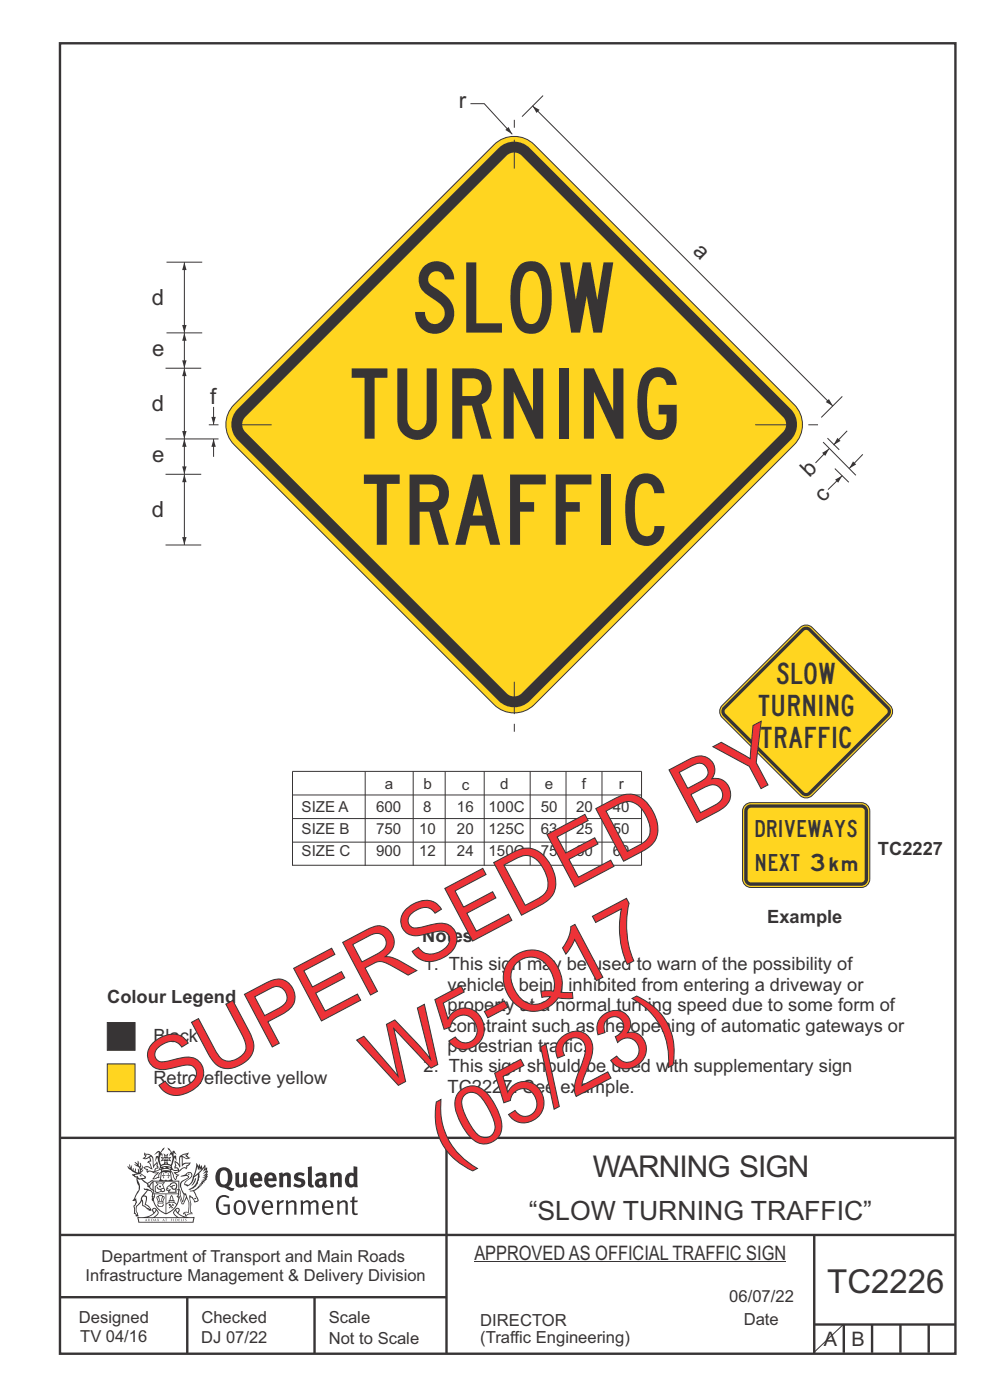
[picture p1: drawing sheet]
<svg xmlns="http://www.w3.org/2000/svg" width="210mm" height="297mm" viewBox="0 0 210 297" stroke-linecap="round" stroke-linejoin="round" font-family="sans-serif">
<g fill="none" stroke="#373435" stroke-width=".51">
<path d="M12.7 9.2h190v278h-190zM12.7 241.4h190M94.7 241.4v45.8M12.7 262h190M12.7 275.2h82M39.7 275.2v12M66.7 275.2v12M172.7 262.2v25M172.7 281h30M179 281v6M185 281v6M191 281v6"/>
<path d="M197 281v6"/>
</g>
<g fill="#373435">
<path d="M47 248.4a2.55 2.55 0 0 0 0 2.7l.3 .2a.81 .81 0 0 0 1-1v-.5a1.04 1.04 0 0 0-1.1-1.5zM46.3 248.1a1.82 1.82 0 0 1 2.1-.2 1.82 1.82 0 0 1 .9 1.8 2.29 2.29 0 0 1-.8 2l.7 .3h.5l-.2 .6a2.87 2.87 0 0 1-2-.7 2.12 2.12 0 0 1-1.7-3.1z" fill-rule="evenodd"/>
<path d="M49.9 248.9l.8-.2v2a.46 .46 0 0 0 .3 .6 .46 .46 0 0 0 .6-.3v-2.1l.7-.2v2.4l.2 .5-.5 .3-.3-.3a1.02 1.02 0 0 1-1.2 .3 1.02 1.02 0 0 1-.6-1.1z" fill-rule="evenodd"/>
<path d="M54 249.5l-.1 .5h.9a.49 .49 0 0 0-.2-.6 .49 .49 0 0 0-.6 .1zM53.4 249.1a1.34 1.34 0 0 1 1.6-.2 1.34 1.34 0 0 1 .6 1.5v.2h-1.7a.77 .77 0 0 0 .5 .8 .77 .77 0 0 0 .9-.4l.3 .5a1.59 1.59 0 0 1-2 .2 1.59 1.59 0 0 1-.5-2.1z" fill-rule="evenodd"/>
<path d="M57 249.5l-.1 .5h1a.49 .49 0 0 0-.2-.6 .49 .49 0 0 0-.7 .1zM56.4 249.1a1.34 1.34 0 0 1 1.6-.2 1.34 1.34 0 0 1 .7 1.5v.2h-1.8a.77 .77 0 0 0 .5 .8 .77 .77 0 0 0 .9-.4l.4 .5a1.59 1.59 0 0 1-2.1 .2 1.59 1.59 0 0 1-.5-2.1z" fill-rule="evenodd"/>
<path d="M59.2 248.9l.7-.2 .1 .4a.95 .95 0 0 1 1-.3 .95 .95 0 0 1 .7 .8v2.3h-.8v-2.3a.46 .46 0 0 0-.8 .1v2.2h-.8z" fill-rule="evenodd"/>
<path d="M62.6 249.1a1.75 1.75 0 0 1 2-.1l-.2 .5-.6-.2a.43 .43 0 0 0-.6 .3l.4 .3a1.04 1.04 0 0 1 1.2 1.1 1.04 1.04 0 0 1-1.4 1l-1.2-.4 .3-.6 1 .4 .4-.4a.88 .88 0 0 0-1-.5l-.4-.2-.1-.4z" fill-rule="evenodd"/>
<path d="M65.3 247.6l.8-.2 .1 3.8 .3 .2 .1 .4a.88 .88 0 0 1-1 0 .88 .88 0 0 1-.3-1z" fill-rule="evenodd"/>
<path d="M67.8 250.6a.43 .43 0 0 0-.1 .7 .43 .43 0 0 0 .7-.1v-.7zM66.8 249.1a1.7 1.7 0 0 1 2.4 .1v1.9l.3 .4-.4 .5-.5-.4a1.03 1.03 0 0 1-1.7-.1 1.03 1.03 0 0 1 .8-1.5h.7v-.4a.8 .8 0 0 0-1.2 .1z" fill-rule="evenodd"/>
<path d="M70 248.9l.7-.2 .1 .4a.95 .95 0 0 1 1-.3 .95 .95 0 0 1 .7 .8v2.3h-.8v-2.3a.46 .46 0 0 0-.8 .1v2.2h-.8z" fill-rule="evenodd"/>
<path d="M74.3 249.5a1.48 1.48 0 0 0 0 1.7h.5l.2-.1v-1.5l-.3-.2zM75 247.4l.8 .1 .1 4.4h-.7l-.1-.2a1.26 1.26 0 0 1-1.4 0 1.26 1.26 0 0 1-.5-1.3 1.29 1.29 0 0 1 .4-1.4 1.29 1.29 0 0 1 1.4-.1z" fill-rule="evenodd"/>
<path d="M46.4 253.9a1.72 1.72 0 0 1 2.3 0l-.3 .3a1.24 1.24 0 0 0-1.4-.2 1.24 1.24 0 0 0-.6 1.4 1.49 1.49 0 0 0 1.2 1.9l.7-.1v-1.3h-.8l-.1-.4h1.3v1.9a1.93 1.93 0 0 1-2.2 0 1.93 1.93 0 0 1-.7-2.2l.2-.8z" fill-rule="evenodd"/>
<path d="M50.4 255.1a1.65 1.65 0 0 0 .2 2.2 .99 .99 0 0 0 1-1.4 .78 .78 0 0 0-.4-.8 .78 .78 0 0 0-.8 0zM50 254.9a1.33 1.33 0 0 1 1.6-.1 1.33 1.33 0 0 1 .5 1.4 1.31 1.31 0 0 1-1.3 1.6 1.31 1.31 0 0 1-1.2-1.6v-.6z" fill-rule="evenodd"/>
<path d="M52.5 254.7l.4-.1 .9 2.6 .8-2.5h.5l-1.1 3h-.5z" fill-rule="evenodd"/>
<path d="M56.3 255.2l-.2 .7h1.3a.7 .7 0 0 0-.3-.8 .7 .7 0 0 0-.8 .1zM55.9 255a1.22 1.22 0 0 1 1.5-.2 1.22 1.22 0 0 1 .5 1.5h-1.8a.93 .93 0 0 0 .5 1 .93 .93 0 0 0 1.1-.2l.2 .3a1.43 1.43 0 0 1-1.8 .1 1.43 1.43 0 0 1-.6-1.7z" fill-rule="evenodd"/>
<path d="M58.7 254.7l.4-.1 .1 .5 .4-.4 .6-.1-.2 .5a.66 .66 0 0 0-.8 .7v1.9h-.4z" fill-rule="evenodd"/>
<path d="M60.6 254.7l.4-.1 .1 .5a.94 .94 0 0 1 1-.5 .94 .94 0 0 1 .8 .8v2.3h-.5l-.1-2.5a.81 .81 0 0 0-1.2 .3v2.2h-.4z" fill-rule="evenodd"/>
<path d="M63.7 254.7l.5-.1 .1 .5 .4-.3a.78 .78 0 0 1 1.1 .3 .9 .9 0 0 1 1-.5 .9 .9 0 0 1 .8 .8v2.3h-.5l-.1-2.5a.67 .67 0 0 0-1.1 .3v2.2h-.5v-2.4l-.4-.3-.7 .4v2.3h-.5z" fill-rule="evenodd"/>
<path d="M69 255.2l-.1 .7h1.3a.7 .7 0 0 0-.3-.8 .7 .7 0 0 0-.9 .1zM68.7 255a1.22 1.22 0 0 1 1.5-.2 1.22 1.22 0 0 1 .5 1.5h-1.8a.93 .93 0 0 0 .4 1 .93 .93 0 0 0 1.2-.2l.1 .3a1.44 1.44 0 0 1-1.7 .1 1.44 1.44 0 0 1-.6-1.7z" fill-rule="evenodd"/>
<path d="M71.4 254.7l.5-.1 .1 .5a.94 .94 0 0 1 1-.5 .94 .94 0 0 1 .8 .8v2.3h-.5l-.1-2.5a.81 .81 0 0 0-1.2 .3v2.2h-.4z" fill-rule="evenodd"/>
<path d="M74.7 253.9l.5-.1v.9h.7l-.1 .3h-.6v2.2l.1 .2h.5l.1 .3a.75 .75 0 0 1-1.2-.6v-2.1h-.4v-.3h.4z" fill-rule="evenodd"/>
<path d="M30.8 244.9l1.1 .3-.9 .5h-.4l.6-.5zM31.8 245.4h.2a2.44 2.44 0 0 1 .4 1.9l.1 .5 .7-1-.1 .6 .3 .3a.57 .57 0 0 0-.6 .7l-1-.1-.5 .2 .2-.5-.8-.3 .7-.1 .9 .5 .1-.1-.6-1.3-.2-.2h.5zM30.7 244.4l-.1 .5 .2 .4-.6 .4a1.04 1.04 0 0 0 1.4-.1l.2 .6-.3 .1-.2 .4a.94 .94 0 0 1 .8 1.1l-.2-.1a1.16 1.16 0 0 0-1.5-.1l.3 .4 .4 .2 .1 .5 .2 .1 .1-.2a.94 .94 0 0 1 1.1 .2l.8 .1-1.2 1.2a1.13 1.13 0 0 0 1.2-.2l.4-.1-.1-.4 .5-.8a.83 .83 0 0 0-.6 1.1l-.3-.1-.7 .4 1.1-1.4-.5 .1-.5-.1 1.3-.5-.1-.1-.9 .4v-.3l.2-.2 .3 .1 .1-.3-.2-.4v-.6l-.1-.4-.7 1v-.7a1.42 1.42 0 0 0-1.6-1.8z" fill-rule="evenodd"/>
<path d="M38.5 245.2l.5-.2 .7-.1-.6 .3 .8 .5h-.3zM38.3 245.5l.2-.1 .1 2a1.69 1.69 0 0 1 1.6-.6l-.8 .5 .1 .5a1.1 1.1 0 0 0-1.5 .6l-.1-.5-.2-.2h-.5l.3-.4-.3-.7a1.42 1.42 0 0 1 .8 1.1l.2-.1zM37.1 246.2l.1 1-.2 .3 .1 .4h.5l.1 .2a.96 .96 0 0 1-1.1-.1l-.1 .1a1.06 1.06 0 0 0 1.3 .2v.1a.72 .72 0 0 1-1 .2l.3 .5 .6 .2-.4 .2-.1 .6-.2-.3-.4-1.1-.4-.4 .4 .9a1.54 1.54 0 0 0 .7 1.2l.2-.3a.58 .58 0 0 1 .4-.8l.2-.1h-.3l-.5-.3 .9-.5a.93 .93 0 0 1 1.2-.5v.2l.2-.2 .1-.5a.99 .99 0 0 0 .7-.8l-1.3 .1-.3 .2-.1-1.4 .9 .4 .9-.3h-.4l-.5-.4 .4-.7-.6 .2a1.46 1.46 0 0 0-1.4 2.1v.4l-.2-.4z" fill-rule="evenodd"/>
<path d="M35.6 248.9l.2 .1-.1 .3 .4 .1h-.4v.6l-.1-.6h-.3l.3-.1z" fill-rule="evenodd"/>
<path d="M34.6 248.9l.2 .1v.3l.3 .1h-.3l-.1 .6v-.6h-.4l.4-.1z" fill-rule="evenodd"/>
<path d="M34.3 248.8a.57 .57 0 0 1 .9 .2 .57 .57 0 0 1 .9-.2l.2 1.4h-.2a.57 .57 0 0 1-.9 0 .69 .69 0 0 1-1.1 0zM34.2 248.1l-.3 2.1-.2 .4h3l-.2-.4-.3-2.1h-.2v.2l-.8-.1-.8 .1v-.2z" fill-rule="evenodd"/>
<path d="M34.2 252.4a.3 .3 0 0 0 .6 0 .3 .3 0 0 0-.6 0zM33.3 250.9l.3 .3-.3 .4a.79 .79 0 0 0 0 1.3l.8-.2-.1-.3a.55 .55 0 0 1-.7-.6l.1-.1 .2 .3 .3 .2 .8-.2-.4-.7 .4-.4-.7 .2zM33 250.7l1.1 .2 .9-.2-.4 .6 .4 1.2a.56 .56 0 0 1-.8 .3l-.2 .1a.73 .73 0 0 1-.9 .1 .73 .73 0 0 1-.3-1v-.4l.6-.4z" fill-rule="evenodd"/>
<path d="M35.6 251.8l.7-.4a.58 .58 0 0 1 1-.1 .58 .58 0 0 1-.4 .9l-.3-.3a.43 .43 0 0 1 .6-.4 .57 .57 0 0 0-.8 .2l-.2-.1-.3 .1 .4 .2a.55 .55 0 0 0 .9 .4v.5h-1.3l.3-.4-.1-.1-.6 .1 .2-.3-.2-.1zM35.4 251.8l-.1 .2a.39 .39 0 0 0 .2 .6h.3l-.2 .4h1.9l-.1-.8a.86 .86 0 0 0-.1-1.3 .86 .86 0 0 0-1.3 .4z" fill-rule="evenodd"/>
<path d="M36 254.8h.8v.2h-.8zM36.4 253.8l.2 .8h-.4zM36.4 253.5l-.3 .5-.1 .6h-.2v.4l-.7 .4 .2 .1a1.48 1.48 0 0 1 2.1 .2l.2-.1-.6-.5v-.5h-.2l-.1-.6z" fill-rule="evenodd"/>
<path d="M35.8 255.4l.4 .1 .1 .3 .3-.2-.2-.2a.38 .38 0 0 1 .5 .5l-.2-.2-.3 .2 .3 .2-.3 .3-.1-.4-.4 .4-.1-.2 .4-.3-.1-.1-.2 .1z" fill-rule="evenodd"/>
<path d="M34.5 254h.2v.2l-.2 .6h-.2zM33.6 255.3h.9v.2a.55 .55 0 0 1-.8 .4v-.2l-.2-.1zM33.4 254h.2l.2 .8h-.2zM33.6 255l.8-.1 .1 .2h-.8zM33.8 253.7h.5l-.2 1.1h-.1zM33.3 253.8l-.1 .3 .3 1.1a.48 .48 0 0 0-.1 .6 .48 .48 0 0 0 .5 .2h.5a.49 .49 0 0 0 .2-.8l.3-1.1-.1-.3a1.42 1.42 0 0 0-1.5 0z" fill-rule="evenodd"/>
<path d="M33.7 251.5l.4 .1 .1 .3h-.3z" fill-rule="evenodd"/>
<path d="M41.3 250.1l.3-.2-.2 .8-.6 .8h-.2l.5-.7z" fill-rule="evenodd"/>
<path d="M39.7 249l.3-.2 .5 .2a.88 .88 0 0 1-.6 1.1 1.22 1.22 0 0 0-.8 1.3l.5 .2a.72 .72 0 0 0 .9-.4l.5-.8 .2-.6 .8-.6v.2a2.85 2.85 0 0 1-2 2.9l.1 .1a2.13 2.13 0 0 0 1.9-1.5v-.3a2.01 2.01 0 0 0 .3-1.7l1.1-1.3-.4 1 .7-.5-.7 1 .8-.4-.8 .8 .7-.2-.9 .6 .8-.1-.8 .4h.7l-.8 .3 .3 .2h-.4l.2 .3h-.4l.2 .3h-.4l.1 .2h-.1a2.16 2.16 0 0 1-2 1.1l.1 .2 .4-.1a.76 .76 0 0 1 .7 .8l.5 1.2-.6 .2a1.45 1.45 0 0 0-1.1-1.3l.2 1.8-.1 1.8 .4 .3a1.07 1.07 0 0 0-1.2 .4v-.3l-.5-.2a.87 .87 0 0 1 1.1-.1v-.7a4.4 4.4 0 0 0-.6-3.1l-.1-.3h-.2a2.16 2.16 0 0 1-.7-2.2l.3-.4 1.2-.7a.55 .55 0 0 0-.4-.8zM37.8 252.4a.76 .76 0 0 1 .3 1.1l.6 1.6 .4-1.7 .2 .1a.61 .61 0 0 1-.1 .9l-.3 .8-.2 .1-.7-1.6-.3 .1a1.18 1.18 0 0 0 .1-1.4zM41.8 247.5l.2 .7 .3-.5v.6l.4-.5a1.9 1.9 0 0 1-1.2 1.4l-.3 .3zM38.2 249.6l1.4-.2 .2 .2v.3l-.5 .2a1.26 1.26 0 0 0-.9 1.9l.2 .7a1.84 1.84 0 0 1 .1 2.1l-.4-1.4a.96 .96 0 0 0-.4-1.2l-.4 .2a.78 .78 0 0 1 0 1.3l.1 .3h.4l.4 1.1a.38 .38 0 0 0 .2 .4 .38 .38 0 0 0 .4-.1l.6-1.2a2.94 2.94 0 0 1 .4 2.5l-.1 .4h-.8l-.3 .4v.2l.4-.1 .1 .4 .2 .1a1.02 1.02 0 0 1 1.3-.5v-.4l-.3-.1 .1-1.8-.3-1.3h.1a1.14 1.14 0 0 1 .8 1 .63 .63 0 0 0 .8-.2 .63 .63 0 0 0-.2-.9l-.6-1.2 .9-.6 .2-.4h.3l-.1-.2h.4l-.1-.3h.3l-.1-.3 .5-.1-.2-.2 .6-.4v-.2h-.2l.4-.5h-.3l.3-.5-.4 .1 .4-.5v-.3l-.3 .2 .2-.7-.1-.2-.4 .3v-.8l-.6 .8-.2-.8-.2 .5-.3-.7-.1 .6-.5-.8-.1 1.4-.6 1.8a1.81 1.81 0 0 1-1 1.5l-.6-.2a1.75 1.75 0 0 1 1.1-1.2 .75 .75 0 0 0 .1-1.3 .75 .75 0 0 0-1.2 .4z" fill-rule="evenodd"/>
<path d="M41.2 254.1h.3l.2 .2-.4 .1z" fill-rule="evenodd"/>
<path d="M29.4 258.4h11.6l-.1 .8h-11.4zM31.3 258.2l.5-.1a2.48 2.48 0 0 0 1.4-1.3l.3 .5-.5 .6-.5 .3zM32.5 256.6l.3-.2 .2 .1-.3 .7zM37.2 256.8a2.65 2.65 0 0 0 1.8 1.4h-1.1l-.5-.3-.5-.6zM37.4 256.5l.2-.1 .3 .2-.3 .6zM29.2 258.2l.1 1.2h11.8l.2-1.1-.2-.1a4.1 4.1 0 0 1-3.3-.9l.3-.4-.1-.6a1.06 1.06 0 0 0-1.3 1l.2 .4 .6 .5h-4.7l.3-.1a.84 .84 0 0 0 .6-.8 .84 .84 0 0 0-.5-.8l-.3-.2h-.5l-.1 .6 .3 .4a4.2 4.2 0 0 1-3.4 .9z" fill-rule="evenodd"/>
<path d="M31 258.7l.1 .2h-.2zM31 258.5l-.3 .6 .4-.2 .2 .2z" fill-rule="evenodd"/>
<path d="M31.3 258.6h.3v.4a.25 .25 0 0 0 .2-.1 .25 .25 0 0 0-.1-.3h.1a.29 .29 0 0 1 0 .4 .29 .29 0 0 1-.4 0 .29 .29 0 0 1 0-.4z" fill-rule="evenodd"/>
<path d="M32.2 258.6a.22 .22 0 0 1 .3 .2 .22 .22 0 0 1-.3 .2zM32 258.6l.1 .4a.33 .33 0 0 0 .4 0 .33 .33 0 0 0 0-.4 .33 .33 0 0 0-.5 0z" fill-rule="evenodd"/>
<path d="M32.9 258.7l.1 .2h-.2zM32.9 258.5l-.2 .6 .3-.2 .2 .2z" fill-rule="evenodd"/>
<path d="M33.3 258.6h.2l.1 .1 .2-.1-.2 .2 .2 .3-.3-.3-.1 .3h-.1l.2-.3z" fill-rule="evenodd"/>
<path d="M34.7 258.7l.1 .2h-.2zM34.7 258.5l-.3 .6 .4-.2 .2 .2z" fill-rule="evenodd"/>
<path d="M35 258.5h.5l-.2 .1v.5h-.2l.1-.5z" fill-rule="evenodd"/>
<path d="M36.2 258.6l.3-.1-.1 .1v.2h.1h-.1v.3h-.2z" fill-rule="evenodd"/>
<path d="M36.7 258.6h.2v.5h-.2z" fill-rule="evenodd"/>
<path d="M37.3 258.6a.22 .22 0 0 1 .3 .2 .22 .22 0 0 1-.3 .2zM37.1 258.6v.4a.33 .33 0 0 0 .5 0 .33 .33 0 0 0 0-.4 .33 .33 0 0 0-.5 0z" fill-rule="evenodd"/>
<path d="M37.8 258.6l.4-.1-.2 .1v.2h.1h-.1v.2l.2 .1h-.4z" fill-rule="evenodd"/>
<path d="M38.4 258.6h.2l-.1 .4 .2 .1h-.3z" fill-rule="evenodd"/>
<path d="M38.9 258.6h.2v.5h-.2z" fill-rule="evenodd"/>
<path d="M39.3 258.6h.2h-.1l.2 .3-.2 .2-.1-.1v-.1l.2 .1z" fill-rule="evenodd"/>
<path d="M34.2 247.4a1.51 1.51 0 0 1 2 .2 2.67 2.67 0 0 0-2.1 0zM35.7 247.6l.4 .1 .1 .3-.4-.1zM34.6 247.6h.5l.1 .2h-.4zM34 247.8l.3 .2h-.3zM34.9 246.9l.3-.2 .3 .2zM34.9 245.6l.2 .1v.3h-.2zM35 245.1l.2 .2 .2-.2-.1 .3h-.2zM35.1 246.3h.2l.1 .4-.2-.2-.2 .2zM35.3 245.7l.2-.1v.4h-.2zM34.4 245.7h.3l.1 .3-.4 .1 .2-.2zM35.7 245.7h.3l-.2 .2 .2 .2-.4-.1zM32.7 244.9l1-.5-.1 1-.2-.2-.3 .2-.3 1.1 .5-1 .3 .9a1.84 1.84 0 0 1 .2 1.7l.4 .1a2.48 2.48 0 0 1 2.2 0l.2-.2-.2-.7 .7-1.8 .4 .7-.2-1-.2-.1-.2 .3v-.9l.6 .4-.6-.8-.3 .1-.1 .4-.5-.9-.5-.3 .2 .5 .6 .5-.5 .8 .4-.4a2.06 2.06 0 0 1 0 2.3l-.5-.2-.2-.6 .1-.1 .8 .2-.4-.5 .4-.5-.7 .2-.2-.2 .2-.7-.5 .4-.5-.4 .2 .7-.2 .2-.7-.2 .4 .5-.4 .5 .8-.2 .1 .1-.2 .6-.5 .2a2.02 2.02 0 0 1 0-2.2l.3 .5-.1-.7-.3-.1 .8-1.2-.4 .3-.5 .8-.2-.3a.8 .8 0 0 0-.8 .5z" fill-rule="evenodd"/>
<path d="M29.2 250.1l.3 .1a.61 .61 0 0 1 .8 .4l.3 .2a.8 .8 0 0 1 .6 1l.4 .1 .5 .5a1 1 0 0 1 .5 1.1l-.1 .7v-.5h-.1a.96 .96 0 0 0-.8-1.3l-.2-.2h-.7l-.1-.1-.1 .1 .1 .3h.6l-1.2 1.3-.2 1-.4 .6a1.33 1.33 0 0 0-.5 1.8l.2 .5a1.26 1.26 0 0 1-.5-1.5l-.1-.3a1.56 1.56 0 0 0 .4-1.7l-.3 .2 .2-.5a3.2 3.2 0 0 0 .7-3zM30.4 253.9h.4a2.06 2.06 0 0 1-.1 1.6l.7 .5 .4 .4-.6-.1-.8-.6-.1-.9a.51 .51 0 0 1 .1-.9zM28.6 249.3a1.52 1.52 0 0 1 2.1 .5l-1.1 .2-.2-.1-.1-.4h-.5zM27.5 247v.8l-.3-.4h-.1a3.1 3.1 0 0 0 1.9 1.6l-1 .1 .5 .6 .5 .1 .1 1.1a1.84 1.84 0 0 1-.3 2.5l-.4 .9-.3 .4 .2 .1 .4-.1 .1 .4-.2 .5-.3 .2 .1 1.7h.2l.3 .5 .1 .1 .4-.1-.1-.5a1.3 1.3 0 0 1-.1-1.7l.9-1 .1 1.1 .6 .2 .5 .5 .1-.1 .2 .3h.5a1.85 1.85 0 0 0-1.2-1.4l.1-.3a1.39 1.39 0 0 0 0-1.4l-.5-.1 .5-.5a.66 .66 0 0 1 .9-.4 .66 .66 0 0 1 .3 .9l-.1 .4 .2-.1v.2l-.1 .3 .2 .5 .1-.3a2.24 2.24 0 0 0 .1-2.2 .73 .73 0 0 1-.7-.7 .73 .73 0 0 1 .6-.7v-.2a.94 .94 0 0 0-.9 .8 .48 .48 0 0 1-.1-.6 .48 .48 0 0 1 .5-.2l.5-.3a.51 .51 0 0 0-.8 .2l-.5 .2-1-.8h.6l.2-.5-1.2-.7 .5-.5v-.3l-.5 .4 .1-.2a.69 .69 0 0 0 .2-1v.4l-.2 .3v-1.1l-.3-.2 .1 .6-.1 .2-.4-1.3v.7l-.6-.4 .5 .7-.6-.2 .3 .3a1 1 0 0 1 .7 1.4l-.2-.8v.9l-.5-.2v-.8l-.2 .7-.2-.1-.1-.6-.2 .4-.2-.2 .1-.7-.2 .5z" fill-rule="evenodd"/>
<path d="M29.6 249.4l.2-.1 .3 .2z" fill-rule="evenodd"/>
<path d="M32.4 250.5h5.6v2l-.2-.1v-1.7h-5.2v2.5h5.2v-.8l.1 .2-.1 1.1v-.3h-2.5v4a4.1 4.1 0 0 0 2.6-3.6l.1-.1a4 4 0 0 1-2.8 3.9 4.2 4.2 0 0 1-2.8-4.7l.1 1.2 .1-.1a3.8 3.8 0 0 0 2.5 3.4v-4h-2.5l-.2-.9z" fill-rule="evenodd"/>
<circle cx="40" cy="249.1" r=".17"/>
</g>
<path d="M22.8 225.7h5.8v5.9h-5.8z" fill-rule="evenodd" fill="#ffd520" stroke="#373435" stroke-width=".21"/>
<path d="M22.8 216.9h5.8v5.9h-5.8z" fill-rule="evenodd" fill="#373435" stroke="#373435" stroke-width=".21"/>
<path d="M158 170.8l.8-.5h.5h23.4a1.81 1.81 0 0 1 1.8 1.8v14.4a1.81 1.81 0 0 1-1.8 1.8h-23.4a1.81 1.81 0 0 1-1.8-1.8v-14.4l.1-.5z" fill-rule="evenodd" fill="#ffd520" stroke="#373435" stroke-width=".21"/>
<path d="M158.1 171.2l.8-.5 .4-.1h23.4a1.45 1.45 0 0 1 1.4 1.5v14.4a1.45 1.45 0 0 1-1.4 1.4h-23.4a1.45 1.45 0 0 1-1.4-1.4v-14.4z" fill-rule="evenodd" fill="#373435"/>
<path d="M158.8 171.6l.5-.2h23.4a.72 .72 0 0 1 .7 .7v14.4a.72 .72 0 0 1-.7 .7h-23.4a.72 .72 0 0 1-.7-.7v-14.4z" fill-rule="evenodd" fill="#ffd520"/>
<path d="M169.7 133.1a1.81 1.81 0 0 1 2.6 0l16.5 16.6a1.81 1.81 0 0 1 0 2.5l-16.5 16.6a1.81 1.81 0 0 1-2.6 0l-16.5-16.6a1.81 1.81 0 0 1 0-2.5z" fill-rule="evenodd" fill="#ffd520" stroke="#373435" stroke-width=".21"/>
<path d="M170 133.3a1.41 1.41 0 0 1 2 0l16.6 16.6a1.41 1.41 0 0 1 0 2l-16.6 16.6a1.41 1.41 0 0 1-2 0l-16.6-16.6a1.41 1.41 0 0 1 0-2z" fill-rule="evenodd" fill="#373435"/>
<path d="M170.5 133.8a.68 .68 0 0 1 1 0l16.6 16.6a.68 .68 0 0 1 0 1l-16.6 16.6a.68 .68 0 0 1-1 0l-16.6-16.6a.68 .68 0 0 1 0-1z" fill-rule="evenodd" fill="#ffd520"/>
<path d="M99.8 22h2.9l6 6.5M100.6 267.7h66.2M179 280.9l-6.4 6" fill="none" stroke="#373435" stroke-width=".21"/>
<path d="M107.2 27.6l.7-.7 .7 1.6z" fill="#373435"/>
<path d="M115.2 20.3l-4.5 4.4M174.6 93.8l7 7M175.5 93l2.5 2.4M177.1 99.4l2.9 2.9M178.7 84.1l-4.5 4.5M178.7 100.9l-3.1 3" fill="none" stroke="#373435" stroke-width=".21"/>
<path d="M177.1 101.7l1.5-.8-.8 1.5z" fill="#373435"/>
<path d="M179.7 91.4l-2.9 3" fill="none" stroke="#373435" stroke-width=".21"/>
<path d="M177.6 92.9l.7 .6-1.5 .9z" fill="#373435"/>
<path d="M183 96.4l-2.9 3" fill="none" stroke="#373435" stroke-width=".21"/>
<path d="M180.9 97.9l.7 .6-1.5 .9z" fill="#373435"/>
<path d="M175.9 95.2l-2.9 3" fill="none" stroke="#373435" stroke-width=".21"/>
<path d="M174.4 96.1l1.5-.9-.8 1.5z" fill="#373435"/>
<path d="M112.9 22.5l63.8 63.7" fill="none" stroke="#373435" stroke-width=".21"/>
<g fill="#373435">
<path d="M113 22.5l1.5 .8-.7 .7z"/>
<path d="M175.8 84.6l.9 1.5-1.5-.8z"/>
</g>
<path d="M163.5 90.1h6.8" fill="none" stroke="#373435" stroke-width=".21"/>
<path d="M49.7 85.8l55.1-55.1a6 6 0 0 1 8.5 0l55.2 55.1a6 6 0 0 1 0 8.5l-55.2 55.2a6 6 0 0 1-8.5 0l-55.1-55.2a6 6 0 0 1 0-8.5z" fill-rule="evenodd" fill="#ffd520" stroke="#373435" stroke-width=".21"/>
<path d="M50.4 86.7l55.4-55.3a4.7 4.7 0 0 1 6.6 0l55.3 55.3a4.7 4.7 0 0 1 0 6.7l-55.3 55.3a4.7 4.7 0 0 1-6.6 0l-55.4-55.3a4.7 4.7 0 0 1 0-6.7z" fill-rule="evenodd" fill="#373435"/>
<path d="M52 88.5l55.5-55.5a2.25 2.25 0 0 1 3.2 0l55.4 55.5a2.25 2.25 0 0 1 0 3.1l-55.4 55.5a2.25 2.25 0 0 1-3.2 0l-55.5-55.5a2.25 2.25 0 0 1 0-3.1z" fill-rule="evenodd" fill="#ffd520"/>
<g fill="none" stroke="#373435" stroke-width=".21">
<path d="M109.1 25.4v1.7M109.1 29.7v6M35.3 55.6h7.6M35.1 78.1h7.6M35.3 70.6h7.6M35.1 93.1h11.3M44.3 90.1h2M49.3 90.1h8.3M160.2 90.1h8.4M171.5 90.1h2M35.1 100.6h7.6M35.1 115.6h7.6"/>
<path d="M39.1 100.6v15M109.1 144.6v6.9M109.1 153.6v1.6"/>
</g>
<g fill="#373435">
<path d="M39.1 100.6l.5 1.7h-1z"/>
<path d="M38.6 113.9h1l-.5 1.7z"/>
</g>
<path d="M39.1 55.6v15" fill="none" stroke="#373435" stroke-width=".21"/>
<g fill="#373435">
<path d="M39.1 55.6l.5 1.7h-1z"/>
<path d="M38.6 68.9h1l-.5 1.7z"/>
</g>
<path d="M39.1 78.1v15" fill="none" stroke="#373435" stroke-width=".21"/>
<g fill="#373435">
<path d="M39.1 78.1l.5 1.7h-1z"/>
<path d="M38.6 91.4h1l-.5 1.7z"/>
</g>
<path d="M39.1 93.1v7.5" fill="none" stroke="#373435" stroke-width=".21"/>
<g fill="#373435">
<path d="M39.1 93.1l.5 1.7h-1z"/>
<path d="M38.6 98.9h1l-.5 1.7z"/>
</g>
<path d="M39.1 70.6v7.5" fill="none" stroke="#373435" stroke-width=".21"/>
<g fill="#373435">
<path d="M39.1 70.6l.5 1.7h-1z"/>
<path d="M38.6 76.4h1l-.5 1.7z"/>
</g>
<path d="M45.3 86.3v3.8" fill="none" stroke="#373435" stroke-width=".21"/>
<path d="M44.8 88.4h1l-.5 1.7z" fill="#373435"/>
<path d="M45.3 93.1v3.8" fill="none" stroke="#373435" stroke-width=".21"/>
<path d="M45.3 93.1l.5 1.7h-1z" fill="#373435"/>
<path d="M62 168.6h74.1M62 173.7h74.1M62 178.7h74.1M77.5 163.6v20.1M87.6 163.6v20.1M94.4 163.6v20.1M102.7 163.6v20.1M112.5 163.6v20M120.1 163.6v20M127.7 163.6v20M62 183.6h74.1M136.1 183.6v-20h-74.1v20.1" fill="none" stroke="#373435" stroke-width=".21"/>
<g font-size="20.7" fill="#373435">
<text x="87.2" y="70.6">SLOW</text>
<text x="74.2" y="93.1">TURNING</text>
<text x="76.8" y="115.6">TRAFFIC</text>
</g>
<g font-size="17.6" fill="#ed3237">
<text x="81.4" y="231.9" transform="rotate(-28 81.4 231.9)">W5-Q17</text>
<text x="34.9" y="234.2" transform="rotate(-28 34.9 234.2)">SUPERSEDED BY</text>
<text x="94.9" y="247" transform="rotate(-28 94.9 247)">(05/23)</text>
</g>
<text font-size="7" fill="#373435" x="175.5" y="274.2">TC2226</text>
<text font-size="6.3" fill="#373435" x="125.7" y="249.8">WARNING SIGN</text>
<text font-size="5.6" fill="#373435" x="112.1" y="258.7">“SLOW TURNING TRAFFIC”</text>
<g font-size="4.8" fill="#373435">
<text x="97.4" y="22.9">r</text>
<text x="146.9" y="53.4" transform="rotate(45 146.9 53.4)">a</text>
<text x="171.7" y="101.3" transform="rotate(-45 171.7 101.3)">b</text>
<text x="174.8" y="106.8" transform="rotate(-50 174.8 106.8)">c</text>
</g>
<g font-size="4.7" fill="#373435">
<text x="32.2" y="64.8">d</text>
<text x="32.3" y="75.6">e</text>
<text x="32.2" y="87.3">d</text>
<text x="44.6" y="85.6">f</text>
<text x="32.3" y="98.1">e</text>
<text x="32.2" y="109.8">d</text>
</g>
<g font-size="4.5" fill="#373435">
<text x="164.8" y="145.1">SLOW</text>
<text x="161" y="151.8">TURNING</text>
<text x="161.5" y="158.6">TRAFFIC</text>
</g>
<g font-size="4.2" fill="#373435">
<text x="100.6" y="267.2">APPROVED AS OFFICIAL TRAFFIC SIGN</text>
<text x="174.7" y="285.6">A</text>
<text x="180.6" y="285.6">B</text>
</g>
<g font-size="3.9" fill="#373435">
<text x="186.2" y="181.4">TC2227</text>
<text x="162.7" y="195.8">Example</text>
<text x="89.6" y="199.8">Notes</text>
<text x="89.9" y="205.8">1. This sign may be used to warn of the possibility of</text>
<text x="22.7" y="212.8">Colour Legend</text>
<text x="94.9" y="210.2">vehicles being inhibited from entering a driveway or</text>
<text x="94.9" y="214.5">property at a normal turning speed due to some form of</text>
<text x="32.5" y="221.1">Black</text>
<text x="94.9" y="218.8">constraint such as the opening of automatic gateways or</text>
<text x="89.9" y="227.5">2. This sign should be used with supplementary sign</text>
<text x="94.9" y="223.2">pedestrian traffic.</text>
<text x="32.5" y="229.9">Retroreflective yellow</text>
<text x="94.9" y="231.8">TC2227. See example.</text>
</g>
<g font-size="3.6" fill="#373435">
<text x="160.3" y="177.5">DRIVEWAYS</text>
<text x="160.4" y="184.7">NEXT 3</text>
</g>
<g font-size="3.5" fill="#373435">
<text x="21.6" y="267.8">Department of Transport and Main Roads</text>
<text x="18.2" y="271.8">Infrastructure Management &amp; Delivery Division</text>
<text x="16.7" y="280.6">Designed</text>
<text x="42.7" y="280.6">Checked</text>
<text x="69.7" y="280.6">Scale</text>
<text x="101.9" y="281.3">DIRECTOR</text>
<text x="154.7" y="276.1">06/07/22</text>
<text x="157.8" y="281.2">Date</text>
<text x="17" y="284.8">TV 04/16</text>
<text x="42.7" y="284.8">DJ 07/22</text>
<text x="69.7" y="285.2">Not to Scale</text>
<text x="101.9" y="284.8">(Traffic Engineering)</text>
</g>
<g font-size="3.2" fill="#373435">
<text x="81.6" y="167.4">a</text>
<text x="89.8" y="167.4">b</text>
<text x="97.9" y="167.5">c</text>
<text x="106.1" y="167.4">d</text>
<text x="115.6" y="167.4">e</text>
<text x="123.4" y="167.4">f</text>
<text x="131.3" y="167.4">r</text>
<text x="64" y="172.4">SIZE A</text>
<text x="79.8" y="172.2">600</text>
<text x="89.8" y="172.2">8</text>
<text x="96.9" y="172.2">16</text>
<text x="103.6" y="172.3">100C</text>
<text x="114.7" y="172.2">50</text>
<text x="122.2" y="172.2">20</text>
<text x="130" y="172.2">40</text>
<text x="64" y="177">SIZE B</text>
<text x="79.8" y="176.9">750</text>
<text x="88.9" y="176.9">10</text>
<text x="96.9" y="176.9">20</text>
<text x="103.6" y="177">125C</text>
<text x="114.7" y="176.9">63</text>
<text x="122.2" y="176.9">25</text>
<text x="130" y="176.9">50</text>
<text x="64" y="181.7">SIZE C</text>
<text x="79.8" y="181.5">900</text>
<text x="88.9" y="181.5">12</text>
<text x="96.9" y="181.5">24</text>
<text x="103.6" y="181.7">150C</text>
<text x="114.7" y="181.5">75</text>
<text x="122.2" y="181.5">30</text>
<text x="130" y="181.5">60</text>
</g>
<text font-size="2.2" fill="#373435" x="176.1" y="184.7">km</text>
</svg>
